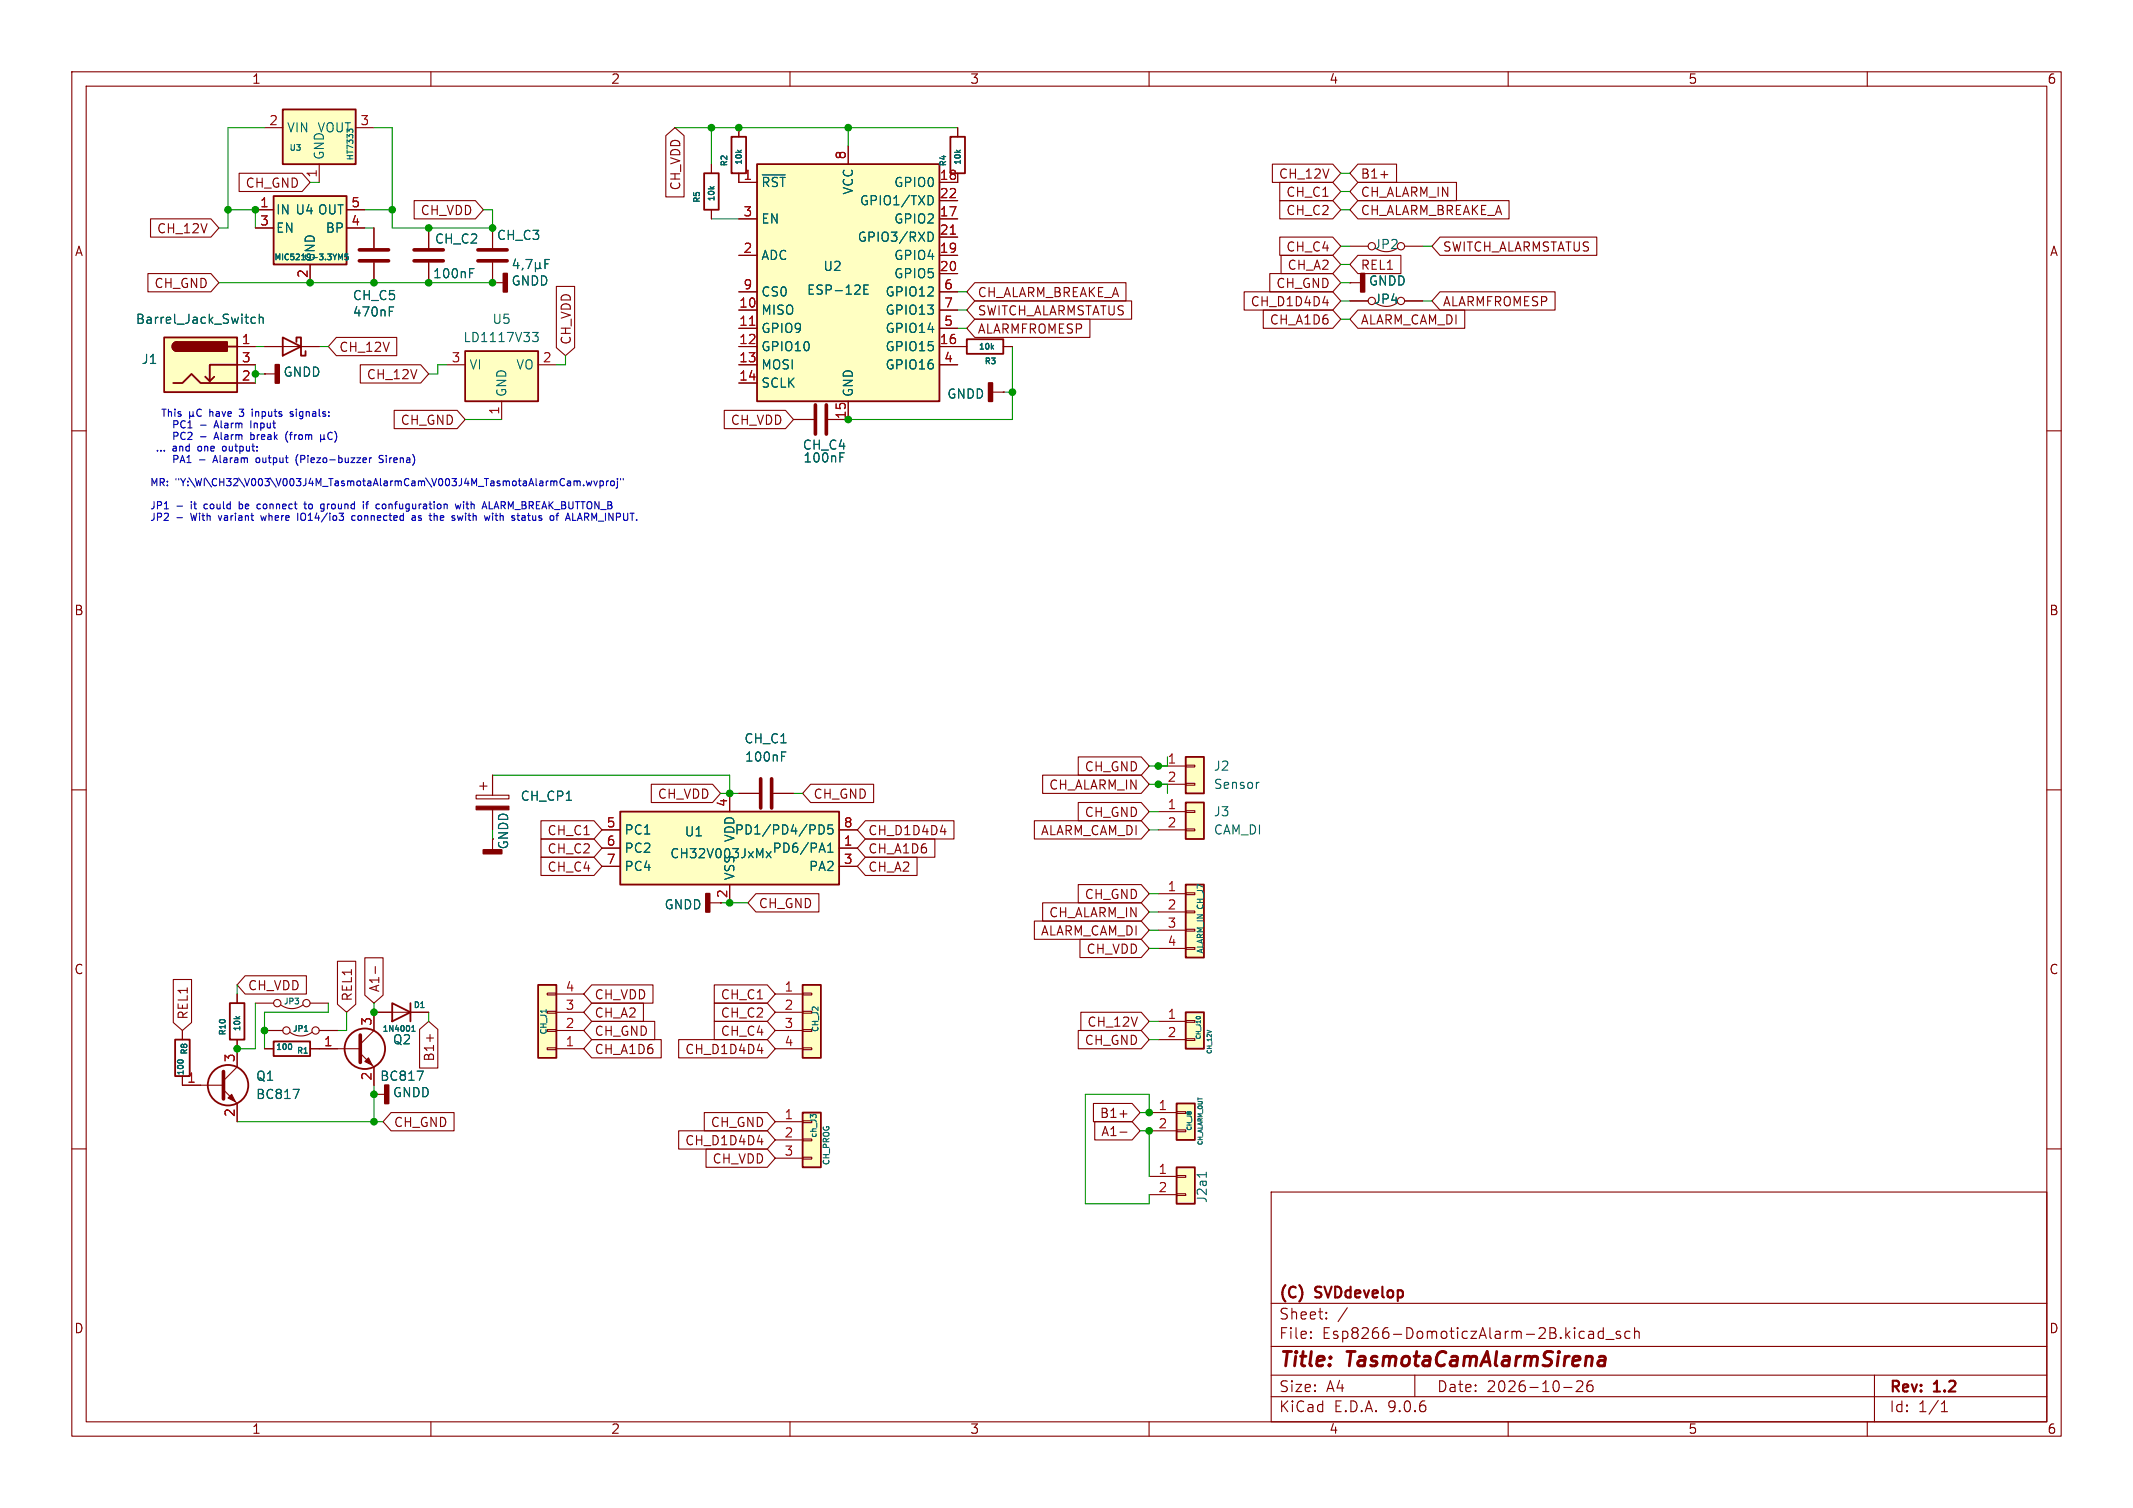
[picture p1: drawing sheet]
<svg xmlns="http://www.w3.org/2000/svg" width="297mm" height="210mm" viewBox="0 0 297 210" stroke-linecap="round" stroke-linejoin="round" font-family="sans-serif">
<g fill="none" stroke="#840000" stroke-width=".15">
<path d="M10 10h277v190h-277zM12 12h273v186h-273zM60 10v2M102.9 17.8v1.3M110 10v2M160 10v2M210 10v2M260 10v2M68.6 39.4h.1M68.6 39.4h1.5M102.9 24.1v1.3M10 60h2"/>
<path d="M285 60h2M10 110h2M68.6 116.8h.1M68.6 116.8v1.6M285 110h2M10 160h2M177 166h108v32h-108zM285 160h2M60 198v2M110 198v2M160 198v2M177 194.5h108"/>
<path d="M177 191.5h108M177 187.5h108M177 181.5h108M182.5 186.3h.1l-.1 .1M182.5 186.3v.1M182.5 185.5v.1M182.5 185.5h.1l-.1 .1M184.7 183.6v.1M184.7 183.6h-.1l.1 .1M184.7 182.8v.1M184.7 182.8h-.1l.1 .1M187.6 182.1l-1.3 2"/>
<path d="M197 191.5v3M210 198v2M217.7 193.2h1.2M219.5 192.4l.2-.1 .5 .1a.41 .41 0 0 1 .1 .5l-.8 .9h.9M221.2 185.5l.2-.1 .4 .1 .1 .9M221.7 192.3a.59 .59 0 0 0-.7 .6v.6l.1 .2 .4 .1 .2-.1 .1-.5-.1-.3h-.5l-.2 .3M221.9 185.8h-.5a.29 .29 0 0 0-.2 .3 .29 .29 0 0 0 .2 .3l.5-.1M223.2 185.5l-.4-.1-.3 .3v.4l.2 .2 .1 .1 .4-.1M223.2 184.9v1.5M223.6 186.5h1.1M225.6 185.5l-.4-.1-.2 .2 .1 .2 .5 .2 .1 .1-.1 .2-.1 .1-.5-.1M227 185.5l-.5-.1-.3 .3v.4l.2 .2 .1 .1 .5-.1"/>
<path d="M227.6 185.5a.37 .37 0 0 1 .6 .1v.8M227.6 184.9v1.5M260 198v2M261 191.5v6.5M270.3 196.6h.9M270.3 195.5l.4-.4v1.5"/>
</g>
<path d="M222.6 190.1l.1 .1 .7-.1M222.7 189l.2-.1 .6 .1v.2l-.1 1M223.5 189.4h-.7l-.3 .3" fill="none" stroke="#840000" stroke-width=".4"/>
<g fill="#840000" stroke="#840000" stroke-width=".25">
<path d="M70.1 38.1h.5v2.5h-.5z"/>
<path d="M67.3 118.4h2.5v.5h-2.5z"/>
</g>
<path d="M101.9 19.1h2v5h-2z" fill="none" stroke="#840000" stroke-width=".25"/>
<path d="M163.8 162.6h2.6v5h-2.6z" fill="#ffffc2"/>
<path d="M163.8 162.6h2.6v5h-2.6z" fill="none" stroke="#840000" stroke-width=".25"/>
<g fill="none" stroke="#840000" stroke-width=".15">
<path d="M188 41.9h2.5M191.5 42.2a2.54 2.54 0 0 0 3.1 0M195.6 41.9h2.5M160 163.8h3.8M160 166.4h3.8M163.8 163.7h1.3v.3h-1.3zM163.8 166.2h1.3v.3h-1.3z"/>
<circle cx="191" cy="41.9" r=".51"/>
<circle cx="195.1" cy="41.9" r=".51"/>
</g>
<path d="M168 163.2v.8" fill="none" stroke="#006464" stroke-width=".15"/>
<path d="M105.4 22.9h25.4v33h-25.4z" fill="#ffffc2"/>
<path d="M105.4 22.9h25.4v33h-25.4zM134.6 47.2h5.1v2.1h-5.1z" fill="none" stroke="#840000" stroke-width=".25"/>
<g fill="none" stroke="#840000" stroke-width=".15">
<path d="M102.9 25.4h2.5M102.9 30.5h2.5M102.9 35.6h2.5M118.1 20.3v2.6M130.8 25.4h2.5M130.8 30.5h2.5M130.8 35.6h2.5M130.8 27.9h2.5M130.8 33h2.5M130.8 38.1h2.5M102.9 40.6h2.5M102.9 43.2h2.5"/>
<path d="M102.9 45.7h2.5M102.9 48.3h2.5M102.9 50.8h2.5M102.9 53.3h2.5M110.5 58.4h2.8M118.1 55.9v2.5h-2.8M130.8 40.6h2.5M130.8 43.2h2.5M130.8 45.7h2.5M130.8 48.3h3.8M130.8 50.8h2.5M138.2 54.6h1.5"/>
<path d="M139.7 54.6h.1M139.7 48.3h1.3M36.8 143.5h2.6M40.4 143.8a2.54 2.54 0 0 0 3 0M44.4 143.5h2.6"/>
<circle cx="39.9" cy="143.5" r=".51"/>
<circle cx="43.9" cy="143.5" r=".51"/>
</g>
<path d="M106.1 24.4h3.2M120.9 39.7h-.6v1.3h.6M129.2 32.3a.64 .64 0 0 1 .8 .7 .64 .64 0 0 1-.8 .6M129.5 27.2a.68 .68 0 0 1 .5 .7 .68 .68 0 0 1-.5 .6M120.3 40.3h.4M42.4 143.6h.4" fill="none" stroke="#006464" stroke-width=".15"/>
<path d="M132.3 32.6h.7M104.4 45.3h.7" fill="none" stroke="#a90000" stroke-width=".15"/>
<path d="M137.7 53.3h.5v2.6h-.5z" fill="#840000" stroke="#840000" stroke-width=".25"/>
<path d="M113.5 56.4v4.1M115.1 56.4v4.1" fill="none" stroke="#840000" stroke-width=".51"/>
<path d="M74.9 137.2h2.6v10.1h-2.6z" fill="#ffffc2"/>
<path d="M74.9 137.2h2.6v10.1h-2.6zM38.1 145h5.1v2.1h-5.1z" fill="none" stroke="#840000" stroke-width=".25"/>
<g fill="none" stroke="#840000" stroke-width=".15">
<path d="M68.6 31.8v2.7M68.6 36.6v2.8M66.3 110.7h4.6v.6h-4.6zM66.8 109.5h1M67.3 109v1M68.6 108v2.7M68.6 112.8v2.8M76.2 138.3h1.3v.3h-1.3zM77.5 138.4h3.8M36.8 146.1h1.3M43.2 146.1h1.2M76.2 145.9h1.3v.3h-1.3z"/>
<path d="M76.2 143.4h1.3v.2h-1.3zM76.2 140.8h1.3v.3h-1.3zM77.5 146.1h3.8M77.5 143.5h3.8M77.5 141h3.8"/>
</g>
<path d="M71.8 36.1l-.3 .9h.8M72.1 36.6v.8M72.8 37.3l-.1 .3M73.2 36.1h.9l-.6 1.3M74.6 36.6v1.2M74.6 37.2l.1 .2h.3l.2-.2M75.2 37.2l.1 .2M75.2 36.6v.6M75.9 36.7h.4M76.5 36.1h-.6v1.3M40.5 145.4l.1 .3-.1 .4M76.1 140.6v.4" fill="none" stroke="#006464" stroke-width=".15"/>
<path d="M66.3 112.3h4.6v.5h-4.6z" fill="#840000" stroke="#840000" stroke-width=".15"/>
<path d="M66.5 36.3h4.1M66.5 34.8h4.1" fill="none" stroke="#840000" stroke-width=".51"/>
<path d="M165.1 111.8h2.5v5h-2.5z" fill="#ffffc2"/>
<path d="M132.3 19.1h2.1v5h-2.1zM165.1 111.8h2.5v5h-2.5z" fill="none" stroke="#840000" stroke-width=".25"/>
<path d="M133.3 17.8v1.3M133.3 24.1v1.3M161.3 113h3.8M161.3 115.6h3.8M165.1 112.9h1.3v.3h-1.3zM165.1 115.4h1.3v.3h-1.3z" fill="none" stroke="#840000" stroke-width=".15"/>
<path d="M165.1 123.2h2.5v10.2h-2.5z" fill="#ffffc2"/>
<path d="M165.1 123.2h2.5v10.2h-2.5z" fill="none" stroke="#840000" stroke-width=".25"/>
<path d="M161.3 124.5h3.8M161.3 127h3.8M161.3 129.5h3.8M161.3 132.1h3.8M165.1 124.3h1.3v.3h-1.3zM165.1 126.9h1.3v.2h-1.3zM165.1 129.4h1.3v.3h-1.3zM165.1 132h1.3v.2h-1.3z" fill="none" stroke="#840000" stroke-width=".15"/>
<path d="M165.1 105.4h2.5v5.1h-2.5z" fill="#ffffc2"/>
<path d="M98 24.1h2.1v5.1h-2.1zM165.1 105.4h2.5v5.1h-2.5z" fill="none" stroke="#840000" stroke-width=".25"/>
<path d="M99.1 22.9v1.2M99.1 29.2v1.3M188 39.4h.1M188 39.4h1.5M161.3 106.7h3.8M161.3 109.2h3.8M165.1 106.6h1.3v.2h-1.3zM165.1 109.1h1.3v.2h-1.3z" fill="none" stroke="#840000" stroke-width=".15"/>
<path d="M175.3 109h-.2" fill="none" stroke="#006464" stroke-width=".15"/>
<path d="M189.5 38.1h.5v2.5h-.5z" fill="#840000" stroke="#840000" stroke-width=".25"/>
<path d="M64.8 48.9h10.1v7h-10.1z" fill="#ffffc2"/>
<path d="M64.8 48.9h10.1v7h-10.1z" fill="none" stroke="#840000" stroke-width=".25"/>
<path d="M62.2 50.8h2.6M69.8 55.9v2.5M74.9 50.8h2.6" fill="none" stroke="#840000" stroke-width=".15"/>
<path d="M74.1 46.3h.8l-.4 .5 .4 .1v.4l-.2 .3h-.4" fill="none" stroke="#006464" stroke-width=".15"/>
<path d="M163.8 153.7h2.6v5.1h-2.6z" fill="#ffffc2"/>
<path d="M163.8 153.7h2.6v5.1h-2.6z" fill="none" stroke="#840000" stroke-width=".25"/>
<path d="M160 154.9h3.8M160 157.5h3.8M163.8 154.8h1.3v.3h-1.3zM163.8 157.4h1.3v.2h-1.3z" fill="none" stroke="#840000" stroke-width=".15"/>
<path d="M165.1 141h2.5v5.1h-2.5z" fill="#ffffc2"/>
<g fill="none" stroke="#840000" stroke-width=".25">
<path d="M32 139.7h2v5.1h-2zM54.6 139.7l2.5 1.3-2.5 1.2zM57.1 139.7v2.5M24.4 144.8h2v5.1h-2zM165.1 141h2.5v5.1h-2.5z"/>
<circle cx="31.7" cy="151.1" r="2.82"/>
<circle cx="50.8" cy="146" r="2.82"/>
</g>
<g fill="none" stroke="#840000" stroke-width=".15">
<path d="M52.1 31.8v2.7M52.1 36.6v2.8M59.7 31.8v2.7M59.7 36.6v2.8M188 34.3h2.5M191.5 34.5a2.54 2.54 0 0 0 3.1 0M195.6 34.3h2.5M33 138.4v1.3M35.6 139.7h2.5M39.1 140a2.54 2.54 0 0 0 3.1 0M43.2 139.7h2.5M25.4 149.9v1.2h5.7"/>
<path d="M25.4 143.5v1.3M31.1 151.8l1.9 1.9v2.5M33 144.8v3.8l-1.9 1.9M44.4 146.1h5.8M50.2 146.7l1.9 1.9v2.5M52.1 152.4h.1M52.1 152.4h1.5M59.7 141h-7.6v2.5l-1.9 1.9M161.3 142.2h3.8M161.3 144.8h3.8M165.1 142.1h1.3v.3h-1.3zM165.1 144.7h1.3v.2h-1.3z"/>
<circle cx="191" cy="34.3" r=".51"/>
<circle cx="195.1" cy="34.3" r=".51"/>
<circle cx="38.6" cy="139.7" r=".51"/>
<circle cx="42.7" cy="139.7" r=".51"/>
</g>
<path d="M65.4 38h.4M65.4 37.4h.6M54.2 43.3h.4M24.8 147.7l.2-.1 .4 .1M40.8 151.7h.9l-.6 1.3M57.3 143.6h.5M57.3 143l.3-.2v.8M58.1 149.2h.8l-.5 1.2M166.6 141.6h.2h.3M168.1 143.5l.6 .2" fill="none" stroke="#006464" stroke-width=".15"/>
<path d="M53.6 151.1h.5v2.6h-.5z" fill="#840000" stroke="#840000" stroke-width=".25"/>
<path d="M50 36.3h4.1M50 34.8h4.1M57.7 36.3h4M57.7 34.8h4M31.1 149.2v3.8M50.2 144.1v3.9" fill="none" stroke="#840000" stroke-width=".51"/>
<g fill="#840000" stroke="#840000" stroke-width=".15">
<path d="M51.3 147.3l.5 1-1-.5z"/>
<path d="M31.7 152.9l.6-.5 .5 1z"/>
</g>
<path d="M111.8 154.9h2.5v7.7h-2.5z" fill="#ffffc2"/>
<path d="M111.8 154.9h2.5v7.7h-2.5z" fill="none" stroke="#840000" stroke-width=".25"/>
<path d="M98.8 125.7h1.5M107.9 156.2h3.9M107.9 158.8h3.9M111.8 156.1h1.2v.2h-1.2zM111.8 158.6h1.2v.3h-1.2zM107.9 161.3h3.9M111.8 161.2h1.2v.2h-1.2z" fill="none" stroke="#840000" stroke-width=".15"/>
<path d="M113.2 155.5l-.4-.3v.5M113.2 155.3l.1-.1 .3 .1" fill="none" stroke="#006464" stroke-width=".15"/>
<path d="M98.3 124.5h.5v2.5h-.5z" fill="#840000" stroke="#840000" stroke-width=".25"/>
<path d="M39.4 15.2h10.1v7.7h-10.1z" fill="#ffffc2"/>
<path d="M39.4 15.2h10.1v7.7h-10.1z" fill="none" stroke="#840000" stroke-width=".25"/>
<path d="M36.8 17.8h2.6M49.5 17.8h2.6M44.4 22.9v2.5" fill="none" stroke="#840000" stroke-width=".15"/>
<path d="M38.1 27.3h10.2v9.5h-10.2z" fill="#ffffc2"/>
<path d="M38.1 27.3h10.2v9.5h-10.2zM39.4 47l2.5 1.3-2.5 1.2zM41.3 47.6v-.6h.6v2.5h.6v-.6" fill="none" stroke="#840000" stroke-width=".25"/>
<path d="M35.6 29.2h2.5M35.6 31.8h2.5M43.2 36.8v2.6M48.3 29.2h2.5M48.3 31.8h2.5M36.8 52.1h.1M36.8 52.1h1.6M36.8 48.3h7.6" fill="none" stroke="#840000" stroke-width=".15"/>
<path d="M47.1 35.4l.3 .5 .3-.5v.8M48.4 35.4h-.3l-.1 .4 .4-.1v.4l-.1 .1-.3-.1" fill="none" stroke="#006464" stroke-width=".15"/>
<path d="M38.4 50.8h.5v2.5h-.5z" fill="#840000" stroke="#840000" stroke-width=".25"/>
<path d="M22.9 47h10.1v7.6h-10.1z" fill="#ffffc2"/>
<path d="M22.9 47h10.1v7.6h-10.1zM24.1 53.3h1.3l1.3-1.2 1.2 1.2h5.1M24.6 47.6a.64 .64 0 0 0-.6 .7 .64 .64 0 0 0 .6 .6M29.8 52.5l-.6 .6M31.7 48.3h1.3M33 50.8h-3.8v2.3l-.6-.6" fill="none" stroke="#840000" stroke-width=".25"/>
<g fill="#840000" stroke="#840000" stroke-width=".25">
<path d="M24.2 47.8l.4-.2v1.3a.63 .63 0 0 1-.5-.4 .63 .63 0 0 1 .1-.7z"/>
<path d="M24.6 47.6h7v1.3h-7z"/>
</g>
<path d="M33 48.3h2.6M33 50.8h2.6M33 53.3h2.6" fill="none" stroke="#840000" stroke-width=".15"/>
<path d="M35.6 44.2h-.4l-.2 .2v.4l.1 .2h.5M36.1 44.3l.2-.1h.3v.8M36.1 43.8v1.2" fill="none" stroke="#006464" stroke-width=".15"/>
<path d="M86.4 113h30.4v10.2h-30.4z" fill="#ffffc2"/>
<path d="M86.4 113h30.4v10.2h-30.4z" fill="none" stroke="#840000" stroke-width=".25"/>
<path d="M83.8 115.6h2.6M83.8 118.1h2.6M101.6 110.5v2.5M116.8 115.6h2.6M116.8 118.1h2.6M83.8 120.7h2.6M101.6 123.2v2.5M116.8 120.7h2.6" fill="none" stroke="#840000" stroke-width=".15"/>
<path d="M106.7 118.6l.7 .9M107.4 118.6l-.7 .9M114.1 114.9a.64 .64 0 0 1 .7 .6 .64 .64 0 0 1-.7 .6M115.3 118.7h.7M115.3 117.8l.3-.4v1.3M115.9 114.9h-.6v.6l.1-.1h.5l.1 .2-.1 .4-.2 .1h-.3l-.1-.1" fill="none" stroke="#006464" stroke-width=".15"/>
<path d="M111.8 137.2h2.5v10.1h-2.5z" fill="#ffffc2"/>
<path d="M111.8 137.2h2.5v10.1h-2.5z" fill="none" stroke="#840000" stroke-width=".25"/>
<g fill="none" stroke="#840000" stroke-width=".15">
<path d="M92.7 18.9l1.3-1.1 1.3 1.1v8.5h-2.6zM102.9 17.8v1.3M133.3 17.8v1.3M20.6 38.1h8.8l1.1 1.3-1.1 1.2h-8.8zM21 30.5h8.4l1.1 1.3-1.1 1.2h-8.4zM33.3 24.1h8.8l1.1 1.3-1.1 1.3h-8.8zM35.6 29.2h2.5M35.6 31.8h2.5M43.2 36.8v2.6M48.3 29.2h2.5M48.3 31.8h2.5M52.1 31.8v2.7"/>
<path d="M52.1 36.6v2.8M57.7 27.9h8.5l1.1 1.3-1.1 1.3h-8.5zM59.7 31.8v2.7M59.7 36.6v2.8M68.6 39.4h.1M68.6 31.8v2.7M68.6 36.6v2.8M77.5 39.9h2.5v8.5l-1.3 1.1-1.2-1.1zM99.1 22.9v1.2M99.1 29.2v1.3M102.9 24.1v1.3h2.5M102.9 30.5h2.5"/>
<path d="M102.9 35.6h2.5M118.1 20.3v2.6M130.8 30.5h2.5M130.8 35.6h2.5M130.8 27.9h2.5M130.8 33h2.5M130.8 38.1h2.5M133.3 24.1v1.3h-2.5M135.7 39.4h21.1v2.5h-21.1l-1.1-1.3zM176.8 38.1h8.8l1.1 1.3-1.1 1.2h-8.8zM177.2 22.9h8.4l1.1 1.2-1.1 1.3h-8.4zM178.2 27.9h7.4l1.1 1.3-1.1 1.3h-7.4z"/>
<path d="M178.2 33h7.4l1.1 1.3-1.1 1.3h-7.4zM178.2 25.4h7.4l1.1 1.3-1.1 1.2h-7.4zM178.4 35.6h7.2l1.1 1.2-1.1 1.3h-7.2zM188 39.4h.1M189.1 22.9h5.4v2.5h-5.4l-1.1-1.3zM189.1 25.4h13.7v2.5h-13.7l-1.1-1.2zM189.1 27.9h21v2.6h-21l-1.1-1.3zM189.1 35.6h6v2.5h-6l-1.1-1.3zM192.3 24.3h.9M200.5 33h21.8v2.6h-21.8l-1.1-1.3zM33 48.3h2.6M33 50.8h2.6"/>
<path d="M33 53.3h2.6M36.8 52.1h.1M36.8 48.3h2.6M41.9 48.3h2.5M46.8 47h8.4v2.5h-8.4l-1.1-1.2zM50.2 50.8h8.4l1.1 1.3-1.1 1.2h-8.4zM54.9 57.1h8.8l1.1 1.3-1.1 1.3h-8.8zM100.8 57.1h8.6l1.1 1.3-1.1 1.3h-8.6zM102.9 40.6h2.5M102.9 43.2h2.5M102.9 45.7h2.5M102.9 48.3h2.5"/>
<path d="M102.9 50.8h2.5M102.9 53.3h2.5M110.5 58.4h2.8M118.1 55.9v2.5h-2.8M130.8 40.6h2.5M130.8 43.2h2.5M130.8 45.7h2.5M130.8 48.3h3.8M130.8 50.8h2.5M135.7 44.4h16.1v2.6h-16.1l-1.1-1.3zM135.7 41.9h21.9v2.6h-21.9l-1.1-1.3zM139.7 54.6h.1"/>
<path d="M139.7 48.3h1.3M173.2 40.6h12.4l1.1 1.3-1.1 1.3h-12.4zM175.9 43.2h9.7l1.1 1.3-1.1 1.2h-9.7zM184.2 42.2h.8M188 41.9h2.5M189.1 43.2h14.9v2.5h-14.9l-1.1-1.2zM195.6 41.9h2.5M200.5 40.6h16v2.6h-16l-1.1-1.3zM68.6 116.8h.1M68.6 108v2.7M68.6 112.8v2.8M75.3 116.8h7.4l1.1 1.3-1.1 1.3h-7.4z"/>
<path d="M75.3 119.4h7.4l1.1 1.3-1.1 1.2h-7.4zM75.3 114.3h7.4l1.1 1.3-1.1 1.2h-7.4zM83.8 115.6h2.6M83.8 118.1h2.6M90.7 109.2h8.5l1.1 1.3-1.1 1.3h-8.5zM101.6 110.5v2.5M102.9 110.5h2.8M107.7 110.5h2.8M112.9 109.2h8.7v2.6h-8.7l-1.1-1.3zM116.8 115.6h2.6M116.8 118.1h2.6M120.5 114.3h12.3v2.5h-12.3l-1.1-1.2z"/>
<path d="M120.5 119.4h7.2v2.5h-7.2l-1.1-1.2zM120.5 116.8h9.7v2.6h-9.7l-1.1-1.3zM130.9 115.8h.8M144 114.3h14.9l1.1 1.3-1.1 1.2h-14.9zM145.2 107.9h13.7l1.1 1.3-1.1 1.3h-13.7zM150.1 105.4h8.8l1.1 1.3-1.1 1.3h-8.8zM150.1 111.8h8.8l1.1 1.2-1.1 1.3h-8.8zM24.1 136.4h2.6v6l-1.3 1.1-1.3-1.1zM33 138.4v1.3M34.1 135.9h8.6v2.5h-8.6l-1.1-1.2zM47 133.9h2.5v6l-1.2 1.1-1.3-1.1zM50.8 133.4h2.5v5.2l-1.2 1.1-1.3-1.1z"/>
<path d="M52.3 134.6v1M82.4 137.2h8.5v2.5h-8.5l-1.1-1.3zM82.4 139.7h7.2v2.5h-7.2l-1.1-1.2zM83.8 120.7h2.6M99.5 137.2h7.3l1.1 1.2-1.1 1.3h-7.3zM99.5 139.7h7.3l1.1 1.3-1.1 1.2h-7.3zM101.6 123.2v2.5M105.3 124.5h8.7v2.5h-8.7l-1.2-1.3zM107.9 138.4h3.9M111.8 138.3h1.2v.3h-1.2zM116.8 120.7h2.6M144 128.3h14.9l1.1 1.2-1.1 1.3h-14.9z"/>
<path d="M145.2 125.7h13.7l1.1 1.3-1.1 1.3h-13.7zM150.1 123.2h8.8l1.1 1.3-1.1 1.2h-8.8zM150.4 130.8h8.5l1.1 1.3-1.1 1.3h-8.5zM25.4 149.9v1.2h2.5M25.4 143.5v1.3M33 144.8v3.8M33 153.7v2.5M36.8 143.5h2.6M36.8 146.1h1.3M43.2 146.1h3.8M44.4 143.5h2.6M52.1 152.4h.1"/>
<path d="M52.1 148.6v2.5M54.5 154.9h8.7v2.6h-8.7l-1.2-1.3zM54.6 141h-2.5v2.5M57.1 141h2.6M58.4 143.4l1.3-1.2 1.3 1.2v5.3h-2.6zM59.9 144.1v.9M82.4 142.2h8.8v2.6h-8.8l-1.1-1.3zM82.4 144.8h9.7v2.5h-9.7l-1.1-1.2zM94.5 144.8h12.3l1.1 1.3-1.1 1.2h-12.3zM94.5 157.5h12.3l1.1 1.3-1.1 1.2h-12.3zM98.1 154.9h8.7l1.1 1.3-1.1 1.3h-8.7zM99.5 142.2h7.3l1.1 1.3-1.1 1.3h-7.3z"/>
<path d="M105.5 146.3h.7M105.5 159h.7M107.9 141h3.9M107.9 143.5h3.9M107.9 146.1h3.9M111.8 140.8h1.2v.3h-1.2zM111.8 143.4h1.2v.2h-1.2zM111.8 145.9h1.2v.3h-1.2zM150.1 143.5h8.8l1.1 1.3-1.1 1.3h-8.8zM150.5 141h8.4l1.1 1.2-1.1 1.3h-8.4zM152.3 153.7h5.3l1.1 1.2-1.1 1.3h-5.3zM152.4 156.2h5.2l1.1 1.3-1.1 1.3h-5.2z"/>
<path d="M156 157.7h.9M156 155.1h.9M98.3 160h8.5l1.1 1.3-1.1 1.3h-8.5z"/>
</g>
<path d="M105.9 108.5v4M107.4 108.5v4" fill="none" stroke="#840000" stroke-width=".51"/>
<g fill="none" stroke="#006464" stroke-width=".15">
<path d="M47.1 35.4l.3 .5 .3-.5v.8M48.4 35.4h-.3l-.1 .4 .4-.1v.4l-.1 .1-.3-.1M65.4 37.4h.6M65.4 38h.4M71.8 36.1l-.3 .9h.8M72.1 36.6v.8M72.8 37.3l-.1 .3M73.2 36.1h.9l-.6 1.3M74.6 36.6v1.2M74.6 37.2l.1 .2h.3l.2-.2M75.2 37.2l.1 .2M75.2 36.6v.6"/>
<path d="M75.9 36.7h.4M76.5 36.1h-.6v1.3M106.1 24.4h3.2M120.9 39.7h-.6v1.3h.6M129.2 32.3a.64 .64 0 0 1 .8 .7 .64 .64 0 0 1-.8 .6M129.5 27.2a.68 .68 0 0 1 .5 .7 .68 .68 0 0 1-.5 .6M35.6 44.2h-.4l-.2 .2v.4l.1 .2h.5M36.1 44.3l.2-.1h.3v.8M36.1 43.8v1.2M54.2 43.3h.4M120.3 40.3h.4M106.7 118.6l.7 .9"/>
<path d="M107.4 118.6l-.7 .9M108.8 105.3h.5M108.8 104.7h.6M114.1 114.9a.64 .64 0 0 1 .7 .6 .64 .64 0 0 1-.7 .6M115.3 118.7h.7M115.3 117.8l.3-.4v1.3M115.9 114.9h-.6v.6l.1-.1h.5l.1 .2-.1 .4-.2 .1h-.3l-.1-.1M24.8 147.7l.2-.1 .4 .1M40.5 145.4l.1 .3-.1 .4M40.8 151.7h.9l-.6 1.3M42.4 143.6h.4M57.3 143.6h.5"/>
<path d="M57.3 143l.3-.2v.8M58.1 149.2h.8l-.5 1.2"/>
</g>
<g fill="none" stroke="#009600" stroke-width=".15">
<path d="M36.8 17.8h-5.1v14h-1.2M52.1 17.8h2.5v14h14v-2.6h-1.3M94 17.8h39.3M99.1 17.8v5.1M118.1 17.8v2.5M30.5 39.4h38.1M31.7 29.2h3.9v2.6M43.2 25.4h1.2M50.8 31.8h1.3M50.8 29.2h3.8M99.1 30.5h3.8M186.7 34.3h1.3"/>
<path d="M186.7 39.4h1.3M186.7 29.2h1.3M186.7 36.8h1.3M186.7 24.1h1.3M186.7 26.7h1.3M198.1 34.3h1.3M35.6 50.8v2.5M35.6 52.1h1.2M35.6 48.3h1.2M44.4 48.3h1.3M62.2 50.8h-1.2v1.3h-1.3M64.8 58.4h5"/>
<path d="M78.7 49.5v1.3h-1.2M133.3 43.2h1.3M133.3 40.6h1.3M133.3 45.7h1.3M139.7 54.6h1.3M141 48.3v10.1h-22.9M186.7 41.9h1.3M186.7 44.5h1.3M198.1 41.9h1.3M68.6 115.6v1.2M68.6 108h33v2.5M100.3 110.5h2.6"/>
<path d="M110.5 110.5h1.3M160 113h1.3M160 109.2h2.6v1.3M160 115.6h1.3M160 106.7h2.6M33 137.2v1.2M35.6 139.7v6.4h-2.6M45.7 139.7v1.3h-8.9v5.1M52.1 139.7v1.3M101.6 125.7h2.5M160 132.1h1.3M160 127h1.3"/>
<path d="M160 129.5h1.3M160 124.5h1.3M33 156.2h20.3M48.3 141v2.5h-1.3M52.1 151.1v5.1M59.7 141v1.2M158.7 154.9h1.3v-2.5h-8.9v15.2h8.9v-1.2M158.7 157.5h1.3v6.3M160 142.2h1.3M160 144.8h1.3"/>
</g>
<g fill="none" stroke="#0000c2" stroke-width=".15">
<path d="M24.2 58.6v1M24.2 59.1h.4M26.4 57.3v1M26.4 57.8l.1 .2h.2l.2-.2M26.9 57.8l.1 .2M26.9 57.3v.5M27.9 59.2h.8M28 57.1a.47 .47 0 0 0-.6 .3 .47 .47 0 0 0 .4 .6l.2-.1M29.2 57v1M29.6 57.4l-.2-.1-.2 .1M29.8 59.6l.3-1 .4 1M29.9 59.3h.5"/>
<path d="M33.3 57h.6l-.3 .4h.2l.1 .2M33.9 57.8l-.2 .2-.4-.1M35.4 58.9v.7M35.4 59l.1-.1 .3 .1v.6M35.6 57.3v.7M36 57.4l-.3-.1-.1 .1M40.5 57.6l.3 .1v.1l-.1 .2-.3-.1M40.5 57.4h.3M41.3 57v.1M41.3 57.3v.7M22.9 70.9h.6M24.2 63.4v1"/>
<path d="M24.2 60.7h.4M24.2 63.9h.4M24.6 60.2h-.4v1M27.6 62.2v.5M27.8 64h.7M27.9 60.8h.8M28.5 70.2l-.1 .2 .1 .4M29.6 64.4l.4-1 .3 1M29.7 64.1h.5M29.8 61.2l.3-1 .4 1M29.9 60.9h.5M30.4 71.8l.2 .7"/>
<path d="M31.3 62.1l-.2 .1-.1 .1v.4l.3 .1M33.3 70.8l.3 .1M33.3 69.9v1M33.6 70.2h-.3M35 60.5l.3 .1 .1 .1v.4l-.4 .1M35.8 60.5v.7M36 70.2h.3M36 60.5l-.2 .2M36.1 63.9v.4l-.1 .1h-.3M36.3 70.8l-.3 .1M36.3 71.8l.2 .7 .2-.5M36.6 63.8v.5l.1 .1"/>
<path d="M40.3 60.5h.4M40.7 60.2l-.2 .1v.9M41 60.5v.7M41.1 60.6l-.1 .1M41.5 64.8h.1M41.5 71.5v1M41.5 63.3h.1M41.9 63.9h.5l.1-.1-.1-.3-.5-.1v1M41.9 71.6a.67 .67 0 0 0 .2 .9M42.1 71.5h-.1M42.3 70.2h.4M42.5 69.9v.8l.2 .2"/>
<path d="M43.3 70.2h-.2l-.1 .2v.4l.3 .1M45.1 61.1l.2 .1M45.6 70.2v.7M45.8 70.2l-.2 .2M46.3 60.3a.47 .47 0 0 0-.7 .3 .47 .47 0 0 0 .5 .6l.2-.1M46.6 60.1a1.15 1.15 0 0 1 0 1.5M49 71.9v.5l.2 .1 .3-.1M50.9 70.2h.4M51.3 69.9l-.2 .1v.9M53.4 63.5l-.4-.1-.2 .1v.3l.5 .2 .1 .2-.2 .2h-.4M53.4 70.2h.2l.1 .2v.4l-.3 .1M53.8 63.4v.1"/>
<path d="M53.8 63.8v.6M54.3 63.8v.6M54.5 63.8l-.2 .1M57.8 71.9v.6M57.8 72l-.3 .1-.1 .1 .1 .3 .3-.1M58.3 72.4l.2 .1M58.3 71.9v.2h.2M59.9 71.5v.8M60.5 71.5v1M60.8 71.9l.1 .6M63.4 70.2l.2 .7 .2-.5 .2 .5 .2-.7M64.5 71.8l-.2 .7-.2-.5-.2 .5"/>
<path d="M64.5 69.9v.1M64.5 70.2v.7M64.9 70.2h.4M65 69.9v.8l.3 .2M68.6 71.8v.7M68.6 71.5v.1M68.8 70.9l.3-1 .4 1M68.9 70.6h.5M68.9 71.8h.4M69.1 71.5v.8l.2 .2M72.6 72.3l.2 .2 .3-.1M72.7 71.9h.4v.6"/>
<path d="M73.1 72l-.3 .1-.2 .1M78.8 72.2h.5M79.1 71.5l-.4 1M79.3 67l.2 .1v.5M79.5 67.6h-.4M79.5 67.2l-.4 .1M79.9 67v.6M79.9 67.1l.3-.1 .2 .1M80.4 67.1l.1-.1h.2l.1 .6M80.4 67.1v.5M80.7 71.5l.4 1M81.3 67.5v.1"/>
<path d="M81.4 71.5v1M81.4 72h.4M81.6 67l.2 .6 .2-.4 .2 .4 .2-.6M82.7 67l.2 .6 .3-.6M83.5 67h.3l.2 .2-.1 .4h-.4M83.5 67v1M84.5 67v.6M84.7 67l-.2 .2M85.1 67.1l.1-.1 .3 .1v.4v.1h-.3l-.1-.1zM86 66.6v.1M86 67v.8l-.2 .2M86.4 66.6v.2"/>
<path d="M86.8 66.6v.2"/>
</g>
<path d="M132.3 32.6h.7M104.4 45.3h.7" fill="none" stroke="#a90000" stroke-width=".15"/>
<g fill="#009600" stroke="#009600" stroke-width=".15">
<circle cx="161.3" cy="109.2" r=".46"/>
<circle cx="160" cy="154.9" r=".46"/>
<circle cx="160" cy="157.5" r=".46"/>
<circle cx="36.8" cy="143.5" r=".46"/>
<circle cx="68.6" cy="31.8" r=".46"/>
<circle cx="68.6" cy="39.4" r=".46"/>
<circle cx="99.1" cy="17.8" r=".46"/>
<circle cx="102.9" cy="17.8" r=".46"/>
<circle cx="59.7" cy="31.8" r=".46"/>
<circle cx="118.1" cy="17.8" r=".46"/>
<circle cx="118.1" cy="58.4" r=".46"/>
<circle cx="141" cy="54.6" r=".46"/>
<circle cx="161.3" cy="106.7" r=".46"/>
<circle cx="52.1" cy="152.4" r=".46"/>
<circle cx="33" cy="146.1" r=".46"/>
<circle cx="52.1" cy="156.2" r=".46"/>
<circle cx="52.1" cy="141" r=".46"/>
<circle cx="52.1" cy="39.4" r=".46"/>
<circle cx="59.7" cy="39.4" r=".46"/>
<circle cx="54.6" cy="29.2" r=".46"/>
<circle cx="35.6" cy="52.1" r=".46"/>
<circle cx="43.2" cy="39.4" r=".46"/>
<circle cx="31.7" cy="29.2" r=".46"/>
<circle cx="35.6" cy="29.2" r=".46"/>
<circle cx="101.6" cy="125.7" r=".46"/>
<circle cx="101.6" cy="110.5" r=".46"/>
</g>
<g font-size="2.8" fill="#840000">
<text x="178" y="190.9">Title:</text>
<text x="187.7" y="190.9">TasmotaCamAlarmSirena</text>
</g>
<g font-size="2.1" fill="#840000">
<text x="178" y="184">Sheet:</text>
<text x="178" y="181.2">(C)</text>
<text x="183.2" y="181.2">SVDdevelop</text>
<text x="178" y="186.7">File:</text>
<text x="184.1" y="186.7">Esp8266-DomoticzAlarm-2B.kicad_sch</text>
<text x="178" y="196.9">KiCad</text>
<text x="178" y="194.1">Size:</text>
<text x="184.7" y="194.1">A4</text>
<text x="185.7" y="196.9">E.D.A.</text>
<text x="193.3" y="196.9">9.0.6</text>
<text x="200" y="194.1">Date:</text>
<text x="207" y="194.1">2026-10-26</text>
<text x="263" y="194.3">Rev:</text>
<text x="263" y="196.9">Id:</text>
<text x="267.1" y="196.9">1/1</text>
<text x="269.4" y="194.3">1.2</text>
</g>
<g font-size="1.8" fill="#840000">
<text x="35" y="11.9">1</text>
<text x="85" y="11.9">2</text>
<text x="135" y="11.9">3</text>
<text x="185" y="11.9">4</text>
<text x="235" y="11.9">5</text>
<text x="285" y="11.9">6</text>
<text x="34.1" y="26.4">CH_GND</text>
<text x="94.9" y="26.6" transform="rotate(-90 94.9 26.6)">CH_VDD</text>
<text x="178" y="25.1">CH_12V</text>
<text x="179" y="27.6">CH_C1</text>
<text x="189.4" y="25.1">B1+</text>
<text x="189.4" y="27.6">CH_ALARM_IN</text>
<text x="10.3" y="35.9">A</text>
<text x="21.8" y="32.7">CH_12V</text>
<text x="58.5" y="30.2">CH_VDD</text>
<text x="179" y="30.2">CH_C2</text>
<text x="179" y="35.2">CH_C4</text>
<text x="189.4" y="30.2">CH_ALARM_BREAKE_A</text>
<text x="200.8" y="35.2">SWITCH_ALARMSTATUS</text>
<text x="285.3" y="35.9">A</text>
<text x="21.4" y="40.3">CH_GND</text>
<text x="136" y="41.6">CH_ALARM_BREAKE_A</text>
<text x="177.6" y="40.3">CH_GND</text>
<text x="179.2" y="37.8">CH_A2</text>
<text x="189.4" y="37.8">REL1</text>
<text x="136" y="46.7">ALARMFROMESP</text>
<text x="136" y="44.1">SWITCH_ALARMSTATUS</text>
<text x="174.1" y="42.9">CH_D1D4D4</text>
<text x="176.7" y="45.4">CH_A1D6</text>
<text x="189.4" y="45.4">ALARM_CAM_DI</text>
<text x="200.8" y="42.9">ALARMFROMESP</text>
<text x="47.1" y="49.2">CH_12V</text>
<text x="51" y="53">CH_12V</text>
<text x="79.7" y="48.1" transform="rotate(-90 79.7 48.1)">CH_VDD</text>
<text x="55.7" y="59.4">CH_GND</text>
<text x="101.7" y="59.4">CH_VDD</text>
<text x="10.3" y="85.9">B</text>
<text x="285.3" y="85.9">B</text>
<text x="150.9" y="107.6">CH_GND</text>
<text x="91.5" y="111.4">CH_VDD</text>
<text x="113.2" y="111.4">CH_GND</text>
<text x="146" y="110.2">CH_ALARM_IN</text>
<text x="150.9" y="114">CH_GND</text>
<text x="76.1" y="119.1">CH_C2</text>
<text x="76.1" y="116.5">CH_C1</text>
<text x="120.8" y="116.5">CH_D1D4D4</text>
<text x="120.8" y="119.1">CH_A1D6</text>
<text x="144.8" y="116.5">ALARM_CAM_DI</text>
<text x="76.1" y="121.6">CH_C4</text>
<text x="101.3" y="125.2" transform="rotate(-90 101.3 125.2)">2</text>
<text x="120.8" y="121.6">CH_A2</text>
<text x="150.9" y="125.4">CH_GND</text>
<text x="105.6" y="126.7">CH_GND</text>
<text x="144.8" y="130.5">ALARM_CAM_DI</text>
<text x="146" y="128">CH_ALARM_IN</text>
<text x="10.3" y="135.9">C</text>
<text x="151.2" y="133">CH_VDD</text>
<text x="285.3" y="135.9">C</text>
<text x="26.4" y="142.1" transform="rotate(-90 26.4 142.1)">REL1</text>
<text x="34.4" y="138.1">CH_VDD</text>
<text x="49.2" y="139.5" transform="rotate(-90 49.2 139.5)">REL1</text>
<text x="53" y="138.3" transform="rotate(-90 53 138.3)">A1-</text>
<text x="82.7" y="139.4">CH_VDD</text>
<text x="82.7" y="141.9">CH_A2</text>
<text x="100.3" y="139.4">CH_C1</text>
<text x="100.3" y="141.9">CH_C2</text>
<text x="151.3" y="143.2">CH_12V</text>
<text x="60.6" y="147.9" transform="rotate(-90 60.6 147.9)">B1+</text>
<text x="82.7" y="144.5">CH_GND</text>
<text x="82.7" y="147">CH_A1D6</text>
<text x="95.3" y="147">CH_D1D4D4</text>
<text x="100.3" y="144.5">CH_C4</text>
<text x="150.9" y="145.7">CH_GND</text>
<text x="153.1" y="155.9">B1+</text>
<text x="54.8" y="157.2">CH_GND</text>
<text x="95.3" y="159.7">CH_D1D4D4</text>
<text x="98.9" y="157.2">CH_GND</text>
<text x="153.2" y="158.4">A1-</text>
<text x="99.1" y="162.2">CH_VDD</text>
<text x="10.3" y="185.9">D</text>
<text x="285.3" y="185.9">D</text>
<text x="35" y="199.9">1</text>
<text x="85" y="199.9">2</text>
<text x="135" y="199.9">3</text>
<text x="185" y="199.9">4</text>
<text x="235" y="199.9">5</text>
<text x="285" y="199.9">6</text>
</g>
<g font-size="1.8" fill="#a90000">
<text x="37.4" y="17.5">2</text>
<text x="50.1" y="17.5">3</text>
<text x="117.9" y="22.3" transform="rotate(-90 117.9 22.3)">8</text>
<text x="36.1" y="29">1</text>
<text x="44.2" y="24.8" transform="rotate(-90 44.2 24.8)">1</text>
<text x="48.8" y="29">5</text>
<text x="103.4" y="25.1">1</text>
<text x="130.8" y="25.1">18</text>
<text x="130.8" y="27.7">22</text>
<text x="36.1" y="31.5">3</text>
<text x="48.8" y="31.5">4</text>
<text x="103.4" y="30.2">3</text>
<text x="103.4" y="35.3">2</text>
<text x="130.8" y="30.2">17</text>
<text x="130.8" y="32.8">21</text>
<text x="130.8" y="35.3">19</text>
<text x="42.9" y="38.8" transform="rotate(-90 42.9 38.8)">2</text>
<text x="103.4" y="40.4">9</text>
<text x="130.8" y="37.8">20</text>
<text x="131.4" y="40.4">6</text>
<text x="102.8" y="42.9">10</text>
<text x="102.8" y="45.5">11</text>
<text x="131.4" y="42.9">7</text>
<text x="131.4" y="45.5">5</text>
<text x="33.6" y="48">1</text>
<text x="33.6" y="50.5">3</text>
<text x="33.6" y="53.1">2</text>
<text x="62.8" y="50.5">3</text>
<text x="75.5" y="50.5">2</text>
<text x="102.8" y="48">12</text>
<text x="102.8" y="50.5">13</text>
<text x="102.8" y="53.1">14</text>
<text x="130.8" y="48">16</text>
<text x="131.4" y="50.5">4</text>
<text x="69.6" y="57.9" transform="rotate(-90 69.6 57.9)">1</text>
<text x="117.9" y="58.5" transform="rotate(-90 117.9 58.5)">15</text>
<text x="101.3" y="112.5" transform="rotate(-90 101.3 112.5)">4</text>
<text x="162.5" y="112.8">1</text>
<text x="162.5" y="109">2</text>
<text x="84.4" y="115.3">5</text>
<text x="84.4" y="117.9">6</text>
<text x="117.4" y="115.3">8</text>
<text x="117.4" y="117.9">1</text>
<text x="162.5" y="115.3">2</text>
<text x="84.4" y="120.4">7</text>
<text x="117.4" y="120.4">3</text>
<text x="162.5" y="124.2">1</text>
<text x="162.5" y="126.7">2</text>
<text x="162.5" y="129.3">3</text>
<text x="162.5" y="131.8">4</text>
<text x="51.8" y="142.9" transform="rotate(-90 51.8 142.9)">3</text>
<text x="78.7" y="143.3">2</text>
<text x="78.7" y="140.7">3</text>
<text x="78.7" y="138.2">4</text>
<text x="109.1" y="138.2">1</text>
<text x="109.1" y="140.7">2</text>
<text x="109.1" y="143.3">3</text>
<text x="162.5" y="142">1</text>
<text x="32.8" y="148" transform="rotate(-90 32.8 148)">3</text>
<text x="45" y="145.8">1</text>
<text x="78.7" y="145.8">1</text>
<text x="109.1" y="145.8">4</text>
<text x="162.5" y="144.5">2</text>
<text x="26" y="150.9">1</text>
<text x="32.8" y="155.6" transform="rotate(-90 32.8 155.6)">2</text>
<text x="51.8" y="150.6" transform="rotate(-90 51.8 150.6)">2</text>
<text x="109.1" y="156">1</text>
<text x="161.2" y="154.7">1</text>
<text x="109.1" y="158.5">2</text>
<text x="109.1" y="161">3</text>
<text x="161.2" y="157.2">2</text>
<text x="161.2" y="163.6">1</text>
<text x="161.2" y="166.1">2</text>
</g>
<g font-size="1.8" fill="#006464">
<text x="39.9" y="18.6">VIN</text>
<text x="44.1" y="18.6">VOUT</text>
<text x="45.3" y="22.4" transform="rotate(-90 45.3 22.4)">GND</text>
<text x="105.9" y="26.3">~{RST}</text>
<text x="119" y="27.2" transform="rotate(-90 119 27.2)">VCC</text>
<text x="119.6" y="28.8">GPIO1/TXD</text>
<text x="124.4" y="26.3">GPIO0</text>
<text x="38.4" y="30.1">IN U4 OUT</text>
<text x="38.4" y="32.6">EN</text>
<text x="45.3" y="32.6">BP</text>
<text x="60.5" y="34.1">CH_C2</text>
<text x="69.1" y="33.6">CH_C3</text>
<text x="105.9" y="31.3">EN</text>
<text x="119.3" y="33.9">GPIO3/RXD</text>
<text x="124.4" y="31.3">GPIO2</text>
<text x="191.2" y="34.9">JP2</text>
<text x="44" y="36.6" transform="rotate(-90 44 36.6)">GND</text>
<text x="60.2" y="39">100nF</text>
<text x="71.1" y="40">GNDD</text>
<text x="105.9" y="36.4">ADC</text>
<text x="105.9" y="41.5">CS0</text>
<text x="112.3" y="41.2">ESP-12E</text>
<text x="114.6" y="37.9">U2</text>
<text x="123.2" y="41.5">GPIO12</text>
<text x="124.4" y="36.4">GPIO4</text>
<text x="124.4" y="39">GPIO5</text>
<text x="190.5" y="40">GNDD</text>
<text x="18.8" y="45.3">Barrel_Jack_Switch</text>
<text x="49" y="44.3">470nF</text>
<text x="49" y="42">CH_C5</text>
<text x="64.4" y="47.9">LD1117V33</text>
<text x="68.5" y="45.3">U5</text>
<text x="105.9" y="44">MISO</text>
<text x="105.9" y="46.6">GPIO9</text>
<text x="123.2" y="44">GPIO13</text>
<text x="123.2" y="46.6">GPIO14</text>
<text x="191.2" y="42.5">JP4</text>
<text x="19.6" y="50.9">J1</text>
<text x="39.4" y="52.7">GNDD</text>
<text x="65.3" y="51.7">VI</text>
<text x="71.8" y="51.7">VO</text>
<text x="105.9" y="49.1">GPIO10</text>
<text x="105.9" y="51.7">MOSI</text>
<text x="123.2" y="49.1">GPIO15</text>
<text x="123.2" y="51.7">GPIO16</text>
<text x="70.7" y="55.4" transform="rotate(-90 70.7 55.4)">GND</text>
<text x="105.9" y="54.2">SCLK</text>
<text x="119" y="55.4" transform="rotate(-90 119 55.4)">GND</text>
<text x="131.8" y="55.7">GNDD</text>
<text x="111.7" y="62.8">CH_C4</text>
<text x="111.8" y="64.6">100nF</text>
<text x="103.6" y="103.7">CH_C1</text>
<text x="103.6" y="106.3">100nF</text>
<text x="168.9" y="107.5">J2</text>
<text x="72.4" y="111.7">CH_CP1</text>
<text x="168.9" y="113.9">J3</text>
<text x="168.9" y="110.1">Sensor</text>
<text x="71" y="118.4" transform="rotate(-90 71 118.4)">GNDD</text>
<text x="86.9" y="116.4">PC1</text>
<text x="86.9" y="119">PC2</text>
<text x="93.2" y="119.7">CH32V003JxMx</text>
<text x="95.3" y="116.7">U1</text>
<text x="102.2" y="116.4">PD1/PD4/PD5</text>
<text x="102.5" y="117.4" transform="rotate(-90 102.5 117.4)">VDD</text>
<text x="107.5" y="119">PD6/PA1</text>
<text x="168.9" y="116.4">CAM_DI</text>
<text x="86.9" y="121.5">PC4</text>
<text x="102.5" y="122.7" transform="rotate(-90 102.5 122.7)">VSS</text>
<text x="112.6" y="121.5">PA2</text>
<text x="92.4" y="126.8">GNDD</text>
<text x="54.6" y="145.6">Q2</text>
<text x="35.6" y="153.3">BC817</text>
<text x="35.6" y="150.7">Q1</text>
<text x="52.8" y="150.7">BC817</text>
<text x="54.6" y="153">GNDD</text>
<text x="168.2" y="167.6" transform="rotate(-90 168.2 167.6)">J2a1</text>
</g>
<text font-size="1.8" fill="#009600" x="162.5" y="106.4">1</text>
<g font-size="1.4" fill="#0000c2">
<text x="22.9" y="58.3">This</text>
<text x="24.9" y="59.9">PC1</text>
<text x="29.9" y="58.3">have</text>
<text x="31.1" y="59.9">Alarm</text>
<text x="34.4" y="58.3">3</text>
<text x="36.3" y="58.3">inputs</text>
<text x="36.4" y="59.9">Input</text>
<text x="41.9" y="58.3">signals:</text>
<text x="21.8" y="63.1">...</text>
<text x="24.3" y="63.1">and</text>
<text x="24.9" y="61.5">PC2</text>
<text x="24.9" y="64.7">PA1</text>
<text x="28" y="63.1">one</text>
<text x="31" y="64.7">Alaram</text>
<text x="31.1" y="61.5">Alarm</text>
<text x="31.7" y="63.1">output:</text>
<text x="36.4" y="61.5">break</text>
<text x="37.2" y="64.7">output</text>
<text x="41.5" y="61.5">(from</text>
<text x="42.9" y="64.7">(Piezo-buzzer</text>
<text x="54.8" y="64.7">Sirena)</text>
<text x="20.8" y="67.9">MR:</text>
<text x="20.8" y="71.1">JP1</text>
<text x="24.5" y="67.9">&quot;Y:\WI\CH32\V003\V003J4M_TasmotaAlarmCam\V003J4M_TasmotaAlarmCam.wvproj&quot;</text>
<text x="24.6" y="71.1">-</text>
<text x="26.8" y="71.1">it</text>
<text x="28.9" y="71.1">could</text>
<text x="34" y="71.1">be</text>
<text x="36.8" y="71.1">connect</text>
<text x="43.7" y="71.1">to</text>
<text x="46.2" y="71.1">ground</text>
<text x="52.3" y="71.1">if</text>
<text x="54.4" y="71.1">confuguration</text>
<text x="65.7" y="71.1">with</text>
<text x="69.8" y="71.1">ALARM_BREAK_BUTTON_B</text>
<text x="20.8" y="72.7">JP2</text>
<text x="24.6" y="72.7">-</text>
<text x="26.8" y="72.7">With</text>
<text x="30.9" y="72.7">variant</text>
<text x="37.1" y="72.7">where</text>
<text x="42.4" y="72.7">IO14/io3</text>
<text x="50.2" y="72.7">connected</text>
<text x="58.9" y="72.7">as</text>
<text x="61.6" y="72.7">the</text>
<text x="65" y="72.7">swith</text>
<text x="69.8" y="72.7">with</text>
<text x="73.8" y="72.7">status</text>
<text x="79.4" y="72.7">of</text>
<text x="81.9" y="72.7">ALARM_INPUT.</text>
</g>
<g font-size="1.1" fill="#006464">
<text x="40.2" y="21.2">U3</text>
<text x="49.4" y="22.5" transform="rotate(-90 49.4 22.5)">HT7333</text>
<text x="101.5" y="23.3" transform="rotate(-90 101.5 23.3)">R2</text>
<text x="103.5" y="23.1" transform="rotate(-90 103.5 23.1)">10k</text>
<text x="131.9" y="23.3" transform="rotate(-90 131.9 23.3)">R4</text>
<text x="134" y="23.1" transform="rotate(-90 134 23.1)">10k</text>
<text x="97.7" y="28.4" transform="rotate(-90 97.7 28.4)">R5</text>
<text x="99.7" y="28.2" transform="rotate(-90 99.7 28.2)">10k</text>
<text x="38.1" y="36.4">MIC5219-3.3YM5</text>
<text x="136.2" y="48.9">10k</text>
<text x="137" y="50.9">R3</text>
<text x="167.8" y="132.9" transform="rotate(-90 167.8 132.9)">ALARM_IN CH_J7</text>
<text x="33.6" y="143.7" transform="rotate(-90 33.6 143.7)">10k</text>
<text x="39.4" y="140.1">JP3</text>
<text x="40.7" y="143.9">JP1</text>
<text x="53.2" y="143.9">1N4001</text>
<text x="57.5" y="140.6">D1</text>
<text x="114.2" y="143.8" transform="rotate(-90 114.2 143.8)">CH_J2</text>
<text x="25.8" y="149.9" transform="rotate(-90 25.8 149.9)">100</text>
<text x="26.3" y="147" transform="rotate(-90 26.3 147)">R8</text>
<text x="31.6" y="144.3" transform="rotate(-90 31.6 144.3)">R10</text>
<text x="38.3" y="146.4">100</text>
<text x="41.2" y="146.9">R1</text>
<text x="76.3" y="144.2" transform="rotate(-90 76.3 144.2)">CH_J1</text>
<text x="113.9" y="158.6" transform="rotate(-90 113.9 158.6)">ch_J3</text>
<text x="115.7" y="162.4" transform="rotate(-90 115.7 162.4)">CH_PROG</text>
</g>
<g font-size=".8" fill="#006464">
<text x="167.4" y="144.9" transform="rotate(-90 167.4 144.9)">CH_J10</text>
<text x="168.9" y="146.9" transform="rotate(-90 168.9 146.9)">CH_12V</text>
<text x="166.1" y="157.6" transform="rotate(-90 166.1 157.6)">CH_J8</text>
<text x="167.7" y="159.6" transform="rotate(-90 167.7 159.6)">CH_ALARM_OUT</text>
</g>
</svg>
